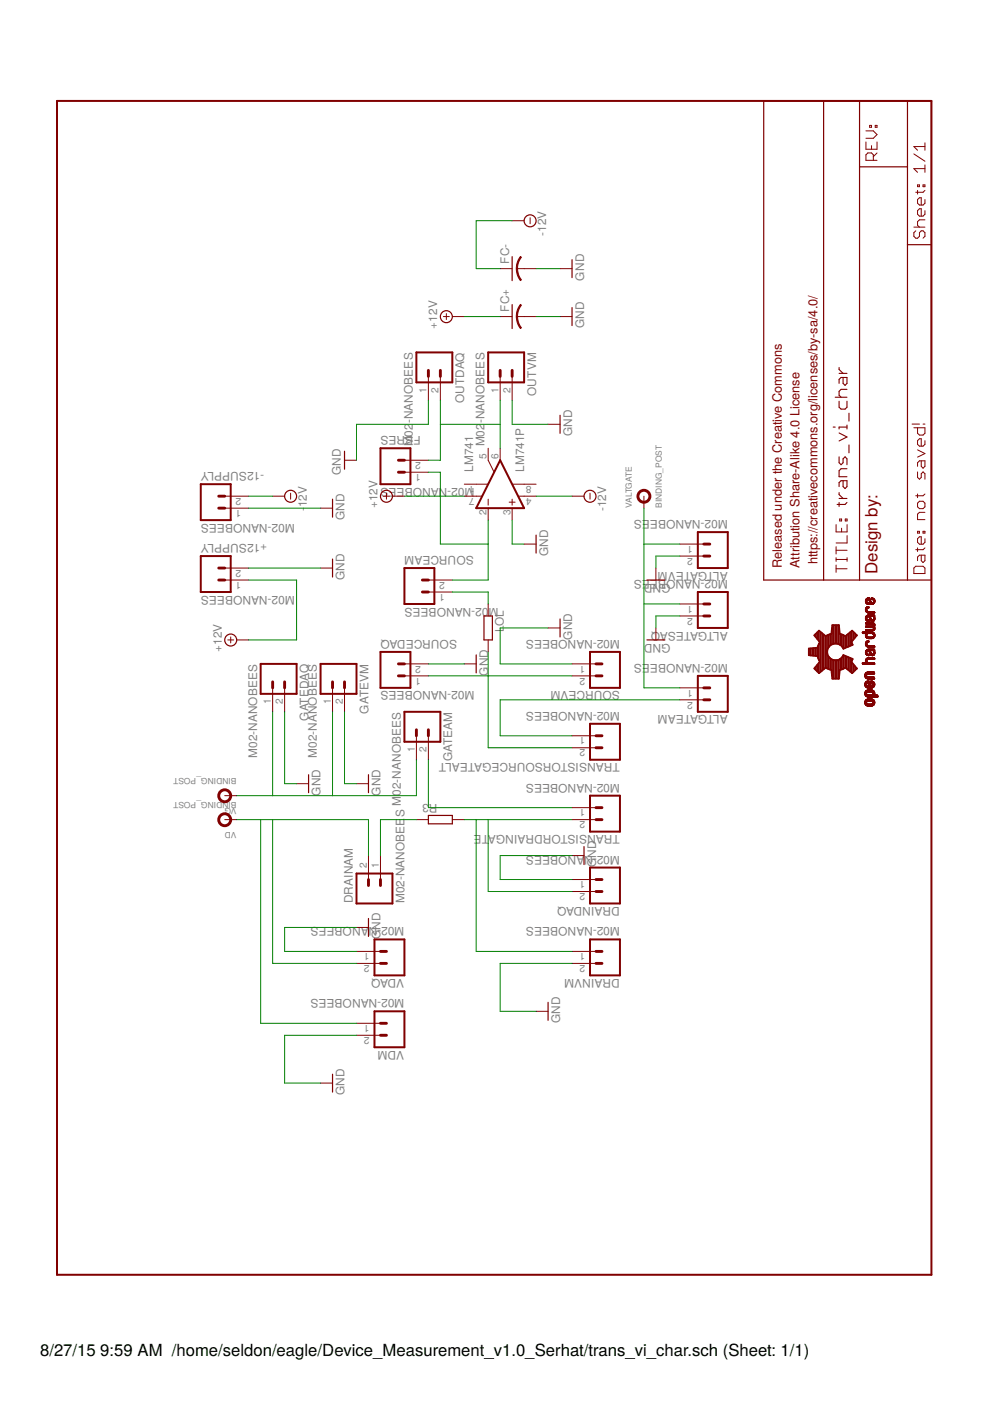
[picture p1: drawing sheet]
<svg xmlns="http://www.w3.org/2000/svg" width="210mm" height="297mm" viewBox="0 0 210 297" stroke-linecap="round" stroke-linejoin="round" font-family="sans-serif">
<g fill="none" stroke="#800000" stroke-width=".21">
<path d="M183.6 30.1v1.5h2.3v-1.5M183.6 27.7h1.6l.7 .8-.7 .8h-1.6M184.4 26.6h.4v.4h-.4zM184.8 30.9v.7M185.2 34v-1.2l-.4-.4h-.8l-.4 .4v1.2h2.3M185.6 26.6h.3v.4h-.3zM185.9 32.4l-.7 .8M193.8 32.6l2.3 1.6M194.5 39.2h.4v.4h-.4zM195.7 39.2h.4v.4h-.4zM196.1 30.3v1.6M196.1 35v1.5"/>
<path d="M196.1 35.8h-2.3l.7 .7M196.1 31.1h-2.3l.7 .8M106 57h2.6M108.6 46.8h2.5M109.6 57h4.1M112.4 46.2v1.2M118.7 57h2.6M193.8 48.2h2.3M194.2 48.9l-.4 .4v.8l.4 .4h.3l.4-.4v-.8l.4-.4h.4l.4 .4v.8l-.4 .4M194.5 40.4v.7M196.1 42.3v.8l-.4 .4h-.8l-.4-.4v-.8l.4-.4h.4v1.6M196.1 44.7v.7l-.4 .4h-.8l-.4-.4v-.7l.4-.4h.4v1.5"/>
<path d="M196.1 46.6h-1.2l-.4 .4v.8l.4 .4M196.1 40.4l-.4 .4h-1.5M90.8 79.8v5.1M93.4 79.8v5.1M94 67.1h1.3M94.6 66.5v1.3M95.9 67.1h2.5M106 79.8v5.1M106 67.1h2.6M108.6 79.8v5.1M109.6 67.1h4.1M118.7 67.1h2.6"/>
<path d="M73 97.6h2.6M85.7 97.6h5.1M103.5 95v2.6l1.2 2.5M106 95v2.6M116.2 90h2.5M193.4 89.9h1.5M193.8 90.7h2.3v1.2l-.4 .3h-.8l-.4-.3v-1.2M194.5 95.4l1.6 .8-1.6 .7M195.3 97.7v1.2l.4 .4 .4-.4v-1.2h-1.2l-.4 .4v.8M195.7 89.9h.4M196.1 93.4v.8l-.4 .4h-.8l-.4-.4v-.8l.4-.4h.4v1.6M47.6 105.2h5.1"/>
<path d="M47.6 107.7h5.1M57.8 105.2h2.5M61.6 104.6v1.2M68 107.7h2.5M81.3 105.2h1.3M81.9 104.6v1.2M83.2 105.2h2.5M85.7 100.1h5.1M98.4 105.2h3.8M98.4 102.7h5M103.5 105.8v1.3M103.5 107.7v2.6"/>
<path d="M107.9 106.5h1.3M108.6 105.8v1.3M108.6 107.7v2.6M108.7 102.7h5M110 105.2h3.7M111.1 115.4h2.6M121.3 105.2h2.5M125.1 104.6v1.2M136.5 105.2v2.5M144.1 115.4h5.1M144.1 117.9h5.1M177.3 111.2v1.6h2.3v-1.6"/>
<path d="M177.3 115.9v1.6M177.3 118.2v.8M177.3 119.8v1.5M177.3 118.6h2.3M177.3 116.7h2.3M178 110h.4v.4h-.4zM178.4 112v.8M179.2 110h.4v.4h-.4zM179.6 113.6v1.5h-2.3M179.6 118.2v.8M194.5 100.1v1.1l.4 .4 .4-.4v-.8l.4-.3 .4 .3v1.2M194.5 106.7l.4-.4h.8l.4 .4v.8l-.4 .3h-.8l-.4-.3z"/>
<path d="M194.5 104.7v.8M194.5 112.6h.4v.4h-.4zM194.5 116.2v.7M195.3 117.7v1.2l.4 .4 .4-.4v-1.2h-1.2l-.4 .4v.8M195.7 112.6h.4v.4h-.4zM196.1 114.2v.8l-.4 .4h-.8l-.4-.4v-.8l.4-.4h.4v1.6M196.1 108.6h-1.2l-.4 .4v1.2h1.6M196.1 116.2l-.4 .3h-1.5M196.1 104.7l-.4 .4h-1.5M47.6 120.4h5.1M47.6 123h5.1M48.3 135.7h1.3"/>
<path d="M48.9 135v1.3M50.2 135.7h2.5M68 120.4h2.5M90.8 123h5.1M90.8 125.5h5.1M103.5 128.1v2.5M103.5 135.7v2.5M116.2 133.1h2.5M139.1 120.4v2.6M139.1 133.1v2.6M144.1 128.1h5.1M144.1 130.6h5.1"/>
<path d="M177.3 120.6h2.3M182.8 134v.2M182.9 134v.3M183 134v.3M183.1 134v.3M183.2 134v.3M183.3 134v.3M183.4 134v.3M183.5 134v.3M183.5 127.2v.5M183.5 129v.5M183.5 130.9v.4"/>
<path d="M183.5 132.1h.1M183.5 132.8h.1M183.5 133.5v.1M183.5 134.5v.4M183.5 136.3v.5M183.5 138.1v.5M183.5 139.9v.5M183.5 132.1l.1 .1M183.5 132.8l.1 .1M183.5 133.5l.1 .2M183.5 134l.1 1M183.6 127.1v.7"/>
<path d="M183.6 128.9v.7M183.6 130.7v.7M183.6 136.2v.7M183.6 138v.7M183.6 139.8v1M183.6 132.1v.2M183.6 132.8v.2M183.6 133.5v.2M183.6 134v1.1M183.6 127v.9M183.6 128.8v.9M183.6 130.7v.8"/>
<path d="M183.6 136.1v.8M183.6 137.9v.8M183.6 139.7v1.1M183.6 133.5l.1 .3M183.6 134l.1 1.2M183.7 127v1M183.7 128.8v1M183.7 130.6v1M183.7 136v1M183.7 137.8v1M183.7 139.7v1.1M183.7 132.1v.2"/>
<path d="M183.7 132.8v.2M183.7 133.5v.3M183.7 134v1.2M183.7 126.9v1.1M183.7 130.5v1.1M183.7 136v1.1M183.7 139.6v1.2M183.8 126.9v1.1M183.8 128.7v1.1M183.8 130.5v1.1M183.8 134v1.3M183.8 135.9v1.2"/>
<path d="M183.8 137.8v1.1M183.8 139.6l-.1 1.2M183.8 127.6v.5M183.8 129.4v.5M183.8 131.2v.5M183.8 132.1v.2M183.8 132.8v.2M183.8 133.5v.3M183.8 134.9v.4M183.8 136.7v.4M183.8 138.5v.4M183.8 126.9v.4"/>
<path d="M183.8 128.7v.4M183.8 130.5v.5M183.8 134v.6M183.8 135.9v.5M183.8 137.7v.5M183.8 139.6v.4M183.9 127.7v.4M183.9 129.5v.4M183.9 131.3v.4M183.9 132.1v.2M183.9 132.8v.2M183.9 133.5v.3"/>
<path d="M183.9 134.9v.4M183.9 136.7v.4M183.9 138.6v.4M183.9 135.9v.4M183.9 137.7v.4M183.9 139.5v.4M183.9 126.8v.4M183.9 128.7v.4M183.9 130.5v.4M183.9 134v.5M183.9 129.6v.3M183.9 130.5v.3"/>
<path d="M183.9 131.4v.3M183.9 135v.3M183.9 136.8v.4M183.9 128.6v.4M183.9 134v.4M183.9 135.9v.3M183.9 137.7v.3M183.9 139.5v.3M184 127.8v.3M184 129.6v.3M184 131.4v.3M184 132.1v.2"/>
<path d="M184 132.8v.2M184 133.5v.3M184 135v.4M184 136.9v.3M184 138.7v.3M184 126.8v.3M184 134v.4M184 128.6v.3M184 130.4v.4M184 135.9v.3M184 137.6v.4M184 139.5v.3"/>
<path d="M184 130.4v.3M184 131.5v.2M184 134v.3M184 135.1v.3M184 135.8v.4M184.1 127.8v.3M184.1 128.6v.3M184.1 129.6v.3M184.1 131.5v.3M184.1 132.1v.2M184.1 132.8v.2M184.1 133.5v.3"/>
<path d="M184.1 134v.3M184.1 135.1v.3M184.1 135.8v.3M184.1 136.9v.3M184.1 138.7v.3M184.1 139.5v.3M184.1 130.4v.3M184.1 137.6v.4M184.1 126.8v.3M184.1 129.7v.2M184.1 137.6v.3M184.1 139.5v.2"/>
<path d="M184.2 126.8v.4M184.2 127.8v.3M184.2 128.6v.3M184.2 129.7v.2M184.2 130.4v.4M184.2 131.5v.3M184.2 132.1v.2M184.2 132.8v.2M184.2 133.5v.3M184.2 134v.3M184.2 135.1v.3M184.2 135.9v.2"/>
<path d="M184.2 136.9v.3M184.2 137.6v.4M184.2 138.7v.3M184.2 139.5v.2M184.2 126.8l.1 .5M184.2 128.7v.2M184.2 130.4l.1 .5M184.2 131.6v.2M184.2 137.6l.1 .5M184.2 138.8v.2M184.3 126.8v.6M184.3 127.8v.3"/>
<path d="M184.3 129.7v.2M184.3 130.4v.6M184.3 131.7v.1M184.3 132.1v.2M184.3 132.8v.2M184.3 133.5v.3M184.3 134v.3M184.3 135.1v.3M184.3 136.9v.3M184.3 137.6v.7M184.3 139.5v.2M184.3 138.9v.1"/>
<path d="M184.3 126.8l.1 .8M184.3 130.4l.1 .7M184.3 137.6l.1 .8M184.4 126.9v.8M184.4 129.7v.2M184.4 130.4v.9M184.4 132.1v.2M184.4 132.8v.3M184.4 133.5v.3M184.4 134v.3M184.4 135.1v.3M184.4 136.9v.3"/>
<path d="M184.4 137.6v.9M184.4 139.5v.2M184.4 127.8v.3M184.4 127l.1 1.1M184.4 130.4v1M184.4 137.6v1M184.5 127.1v1M184.5 129.7v.2M184.5 132.1v.2M184.5 132.8v.3M184.5 133.5v.3M184.5 134v.3"/>
<path d="M184.5 135.1v.3M184.5 136.9v.3M184.5 139.5v.2M184.5 130.4v1.1M184.5 137.6v1.2M184.6 127.2v.9M184.6 129.7v.2M184.6 130.8v.8M184.6 132.1v.2M184.6 132.8v.3M184.6 133.5v.3M184.6 134v.3"/>
<path d="M184.6 135.1v.3M184.6 136.9v.3M184.6 137.6v.4M184.6 138v.8M184.6 139.5v.2M184.6 130.4v.3M184.6 127.4v.7M184.6 131v.7M184.6 137.6v.3M184.6 138.2v.7M184.7 127.5v.6M184.7 129.7v.2"/>
<path d="M184.7 130.4v.3M184.7 131.1v.6M184.7 132.1v.2M184.7 132.8v.3M184.7 133.5v.3M184.7 134v.3M184.7 135.1v.3M184.7 136.9v.3M184.7 137.6v.3M184.7 138.3v.6M184.7 139.5v.2M184.7 127.6v.5"/>
<path d="M184.7 131.2v.5M184.7 138.4v.6M184.7 126.8v.1M184.8 126.8v.2M184.8 127.7v.4M184.8 129.7v.2M184.8 130.4v.3M184.8 131.3v.4M184.8 132.1v.2M184.8 132.8v.3M184.8 133.5v.3M184.8 134v.3"/>
<path d="M184.8 135.1v.3M184.8 136.9v.3M184.8 137.6v.3M184.8 138.6v.4M184.8 139.5v.2M184.8 127.8v.3M184.8 131.4v.4M184.9 126.8v.3M184.9 127.8v.3M184.9 129.7v.2M184.9 130.4v.3M184.9 131.4v.4"/>
<path d="M184.9 132.1v.2M184.9 132.8v.3M184.9 133.5v.3M184.9 134v.3M184.9 135.1v.3M184.9 136.9v.3M184.9 137.6v.3M184.9 138.7v.3M184.9 139.5v.2M184.9 131.5v.3M185 135.1l-.1 .3M185 126.8v.3"/>
<path d="M185 129.7v.2M185 130.4v.3M185 131.5v.3M185 132.1v.3M185 134v.3M185 136.9v.3M185 137.6v.3M185 138.7v.3M185 139.5v.2M185 127.8v.3M185 132.7v.4M185 133.5v.3"/>
<path d="M185 135.1v.3M185 126.8l.1 .3M185 132.1l.1 .3M185 133.4v.3M185 134l.1 .4M185.1 127.8l-.1 .3M185.1 131.4v.4M185.1 135l-.1 .4M185.1 138.7l-.1 .3M185.1 126.8v.4M185.1 129.7v.2M185.1 130.4v.3"/>
<path d="M185.1 132.1v.3M185.1 132.7v.4M185.1 133.4v.3M185.1 134.1v.3M185.1 136.9v.3M185.1 137.6v.3M185.1 138.7v.3M185.1 139.5v.2M185.1 127.7v.4M185.1 135v.3M185.1 126.9v.3M185.1 132.1l.1 .3"/>
<path d="M185.1 134.1l.1 .4M185.1 134.9v.4M185.2 127.7l-.1 .4M185.2 131.4l-.1 .4M185.2 132.7v.4M185.2 133.4l-.1 .3M185.2 138.6l-.1 .4M185.2 126.9v.5M185.2 129.7v.2M185.2 130.4v.3M185.2 132.1v1.6M185.2 134.1v.6"/>
<path d="M185.2 136.9v.3M185.2 137.6v.3M185.2 139.5v.2M185.2 127.5v.6M185.2 130.9v.8M185.2 134.7v.6M185.2 138.2v.2M185.2 138.5v.5M185.2 126.9v1.1M185.3 134.2l-.1 1.1M185.3 130.9l-.1 .8M185.3 138.2l-.1 .8"/>
<path d="M185.3 127v1M185.3 129.7v.2M185.3 130.4v.3M185.3 132.1v1.5M185.3 134.2v1M185.3 136.9v.3M185.3 137.6v.3M185.3 139.5v.2M185.3 130.9v.8M185.3 138.1v.8M185.3 127v.9M185.3 132.2v1.4"/>
<path d="M185.4 130.9l-.1 .7M185.4 138.1l-.1 .8M185.4 127.1v.8M185.4 129.7v.2M185.4 130.4v.3M185.4 130.9v.6M185.4 132.2v1.4M185.4 134.3v.8M185.4 136.9v.3M185.4 137.6v.3M185.4 139.5v.2M185.4 138.1v.7"/>
<path d="M185.4 127.1v.7M185.4 129.8v.1M185.4 130.5v.2M185.4 132.3v.5M185.4 133v.5M185.4 134.4v.6M185.4 137v.2M185.4 137.8v.1M185.4 139.6v.1M185.5 138.1l-.1 .6M185.5 127.2v.5M185.5 129.9h.1"/>
<path d="M185.5 130.6v.1M185.5 131v.3M185.5 132.4v.3M185.5 133.1v.3M185.5 134.5v.4M185.5 137.1v.1M185.5 138.2v.4M185.5 139.7h.1M193.8 120.4l.4-.3h1.5l.4 .3v1.2h-2.3zM57.8 145.8v5.1M60.3 145.8v5.1M70.5 145.8v5.1"/>
<path d="M73 145.8v5.1M85.7 140.8h5.1M85.7 143.3h5.1M88.3 156v5.1M90.8 156v5.1M98.4 140.8h2.6M121.3 140.8h5.1M121.3 156h5.1M121.3 158.5h5.1M121.3 143.3h5.1M144.1 145.8h5.1M144.1 148.4h5.1"/>
<path d="M182.8 140.5v.2M182.9 140.5v.3M183 140.5v.3M183.1 140.5v.3M183.2 140.5v.3M183.3 140.5v.3M183.4 143v.4M183.4 144.9v.4M183.4 146.9v.3M183.4 148.8v.3M183.4 140.5v.3M183.4 142.9v.6"/>
<path d="M183.4 144.8v.6M183.4 146.7v.6M183.4 148.6v.7M183.5 142.8v.8M183.5 144.7v.8M183.5 146.6v.8M183.5 148.5v.9M183.5 140.5v.3M183.5 142.7v1M183.5 144.7v.9M183.5 146.6v.9M183.6 146.5v1.1"/>
<path d="M183.6 148.4v1.1M183.6 142.7v1M183.6 144.6v1M183.6 142.6v1.2M183.6 144.5v1.2M183.7 144.5v1.3M183.7 142.6v1.2M183.7 146.4v1.3M183.7 148.3v1.3M183.7 142.6v1.3M183.7 143.3l.1 .6M183.7 145.2l.1 .6"/>
<path d="M183.7 147.1l.1 .6M183.7 149l.1 .6M183.8 142.5l-.1 .7M183.8 144.4l-.1 .7M183.8 146.3l-.1 .7M183.8 148.3l-.1 .6M183.8 140.3v.5M183.8 143.4v.5M183.8 145.3v.5M183.8 147.2v.5M183.8 149.1v.5M183.8 142.5v.5"/>
<path d="M183.8 144.4v.5M183.8 146.3v.5M183.8 148.3v.5M183.9 140.4v.4M183.9 143.5v.4M183.9 145.4v.4M183.9 147.3v.4M183.9 149.2v.4M183.9 144.4v.5M183.9 148.2v.5M183.9 142.5v.5M183.9 146.3v.5"/>
<path d="M183.9 144.4v.4M183.9 147.3v.5M183.9 149.2v.5M183.9 142.5v.4M183.9 146.3v.4M184 140.5v.3M184 143.5v.4M184 144.4v.4M184 145.4v.4M184 146.3v.4M184 147.4v.4M184 149.3v.4"/>
<path d="M184 142.5v.4M184 148.2v.4M184 143.6v.4M184 145.5v.3M184.1 140.5v.3M184.1 142.5v.4M184.1 143.6v.4M184.1 144.4v.6M184.1 145.5v.3M184.1 146.3v.4M184.1 147.4v.4M184.1 148.2v.4"/>
<path d="M184.1 149.3v.4M184.2 140.5v.3M184.2 142.5v.4M184.2 143.6v.4M184.2 144.4v.8M184.2 145.5v.3M184.2 146.3v.4M184.2 147.4v.4M184.2 148.2v.4M184.2 149.3v.4M184.2 144.4l.1 .9M184.3 140.5v.3"/>
<path d="M184.3 142.5v.4M184.3 143.6v.4M184.3 144.4v1.4M184.3 146.3v.4M184.3 147.4v.4M184.3 148.2v.4M184.3 149.3v.4M184.3 144.5v1.3M184.4 140.5v.3M184.4 142.5v.4M184.4 143.6v.4M184.4 144.6v1.2"/>
<path d="M184.4 146.3v.4M184.4 147.4v.4M184.4 148.2v.4M184.4 149.3v.4M184.4 144.8v1M184.5 140.5v.3M184.5 142.5v.4M184.5 143.6v.4M184.5 144.8v1M184.5 146.3v.4M184.5 147.4v.4M184.5 148.2v.4"/>
<path d="M184.5 149.3v.4M184.6 140.5v.3M184.6 142.5v.4M184.6 143.6v.4M184.6 144.9v.9M184.6 146.3v.4M184.6 147.4v.4M184.6 148.2v.4M184.6 149.3v.4M184.6 144.4v.1M184.6 144.4v.3M184.6 145.1v.7"/>
<path d="M184.7 140.5v.3M184.7 142.5v.4M184.7 143.6v.4M184.7 144.4v.3M184.7 145.2v.6M184.7 146.3v.4M184.7 147.4v.4M184.7 148.2v.4M184.7 149.3v.4M184.7 144.4v.4M184.7 145.3v.5M184.8 140.5v.3"/>
<path d="M184.8 142.5v.4M184.8 143.6v.4M184.8 144.4v.4M184.8 145.4v.4M184.8 146.3v.4M184.8 147.4v.4M184.8 148.2v.4M184.8 149.3v.4M184.9 140.5v.3M184.9 142.5v.4M184.9 143.6v.4M184.9 144.4v.4"/>
<path d="M184.9 145.4v.4M184.9 146.3v.4M184.9 148.2v.4M184.9 149.2v.5M184.9 147.3v.5M184.9 144.4l.1 .5M184.9 146.3v.5M184.9 148.2l.1 .5M185 145.4v.4M185 149.2v.4M185 140.5v.3M185 142.5v.4"/>
<path d="M185 143.6v.4M185 144.4v.5M185 146.3v.5M185 148.3v.4M185 147.3v.5M185 144.4l.1 .6M185 146.3l.1 .6M185 148.3l.1 .5M185.1 145.2l-.1 .6M185.1 147.2v.6M185.1 149.1l-.1 .5M185.1 140.5v.3"/>
<path d="M185.1 142.5v.4M185.1 143.6v.4M185.1 144.5v1.3M185.1 146.4v1.4M185.1 148.3v1.3M185.2 140.5v.3M185.2 142.5v.4M185.2 143.6v.4M185.2 144.5v1.2M185.2 146.5v1.3M185.2 148.4v1.2M185.2 144.6v1.1"/>
<path d="M185.2 148.4v1.1M185.3 140.5v.3M185.3 142.5v.4M185.3 143.6v.4M185.3 144.6v1M185.3 146.5v1.3M185.3 148.4v1.1M185.3 144.7v.9M185.3 146.6v1.2M185.3 148.5v.9M185.4 140.6v.2M185.4 142.6v.3"/>
<path d="M185.4 143.7v.3M185.4 144.8v.7M185.4 146.7v1.1M185.4 148.6v.7M185.4 142.7v.2M185.4 143.8v.1M185.4 144.9v.5M185.4 146.8v1M185.4 148.7v.5M185.5 147.4v.4M185.6 147.4v.4M185.7 147.4v.4"/>
<path d="M185.8 147.4v.4M185.9 147.4v.4M186 147.4v.4M186.1 147.5v.3M186.1 147.6v.1M47.6 173.8h2.6M47.6 168.7h2.6M62.9 166.2h2.5M75.6 166.2h2.5M88.3 173.8h2.5M95.9 173.8h2.5M121.3 173.8h5.1"/>
<path d="M121.3 171.2h5.1M75.6 196.6h2.5M78.1 181.4v5.1M80.7 181.4v5.1M121.3 181.4h2.5M121.3 186.5h5.1M121.3 189h5.1M75.6 217h5.1M75.6 219.5h5.1M75.6 201.7h5.1M75.6 204.3h5.1M113.7 214.4h2.5"/>
<path d="M121.3 201.7h5.1M121.3 204.3h5.1M68 229.6h2.5"/>
</g>
<g fill="none" stroke="#800000" stroke-width=".42">
<path d="M12.1 21.4h185.4v248.9h-185.4zM88.3 74.7h7.6v6.4h-7.6zM103.5 74.7h7.6v6.4h-7.6zM80.7 95h6.3v7.7h-6.3zM106 97.6l5.1 10.1h-10.1zM42.6 102.7h6.3v7.6h-6.3zM42.6 117.9h6.3v7.6h-6.3zM148 112.8h6.3v7.6h-6.3zM80.7 138.2h6.3v7.6h-6.3zM85.7 120.4h6.4v7.7h-6.4zM125.1 138.2h6.3v7.6h-6.3zM148 125.5h6.3v7.6h-6.3z"/>
<path d="M55.3 140.8h7.6v6.3h-7.6zM68 140.8h7.6v6.3h-7.6zM85.7 150.9h7.7v6.4h-7.7zM125.1 153.5h6.3v7.6h-6.3zM148 143.3h6.3v7.6h-6.3zM125.1 168.7h6.3v7.6h-6.3zM75.6 185.2h7.6v6.4h-7.6zM79.4 199.2h6.3v7.6h-6.3zM125.1 199.2h6.3v7.6h-6.3zM125.1 183.9h6.3v7.7h-6.3zM79.4 214.4h6.3v7.6h-6.3z"/>
</g>
<g fill="none" stroke="#800000" stroke-width=".61">
<path d="M90.8 78.5v1.3M93.4 78.5v1.3M106 78.5v1.3M108.6 78.5v1.3M84.5 97.6h1.2M46.4 105.2h1.2M46.4 107.7h1.2M84.5 100.1h1.2M149.2 117.9h1.3M149.2 115.4h1.3M46.4 120.4h1.2M46.4 123h1.2"/>
<path d="M89.6 123h1.2M89.6 125.5h1.2M149.2 130.6h1.3M149.2 128.1h1.3M57.8 144.6v1.2M60.3 144.6v1.2M70.5 144.6v1.2M73 144.6v1.2M84.5 143.3h1.2M84.5 140.8h1.2M88.3 154.7v1.3M90.8 154.7v1.3"/>
<path d="M126.4 158.5h1.2M126.4 156h1.2M126.4 143.3h1.2M126.4 140.8h1.2M149.2 148.4h1.3M149.2 145.8h1.3M126.4 173.8h1.2M126.4 171.2h1.2M78.1 186.5v1.2M80.7 186.5v1.2M126.4 189h1.2M126.4 186.5h1.2"/>
<path d="M80.7 219.5h1.2M80.7 217h1.2M80.7 204.3h1.2M80.7 201.7h1.2M126.4 204.3h1.2M126.4 201.7h1.2"/>
<circle cx="136.5" cy="105.2" r="1.27"/>
<circle cx="47.6" cy="168.7" r="1.27"/>
<circle cx="47.6" cy="173.8" r="1.27"/>
</g>
<g fill="none" stroke="#800000" stroke-width=".25">
<path d="M161.9 21.4h35.6v101.6h-35.6zM174.6 21.4v101.6M182.2 21.4v101.6M182.2 35.4h10.2M192.4 21.4v101.6M108.6 54.4v5.1M121.3 55.1v3.8M192.4 51.9h5.1M108.6 64.6v5.1M121.3 65.2v3.8M73 95.7v3.8M118.7 88.1v3.8"/>
<path d="M70.5 105.8v3.8M70.5 118.5v3.8M113.7 113.5v3.8M101 138.9v3.8M102.6 130.6h1.8v5.1h-1.8zM118.7 131.2v3.8M137.2 135.7h3.8M137.2 123h3.8M65.4 164.3v3.8M78.1 164.3v3.8M90.8 172.9h5.1v1.8h-5.1zM123.8 179.5v3.8"/>
<path d="M78.1 194.7v3.8M116.2 212.5v3.8M70.5 227.8v3.7"/>
<circle cx="112.4" cy="46.8" r="1.27"/>
<circle cx="94.6" cy="67.1" r="1.27"/>
<circle cx="61.6" cy="105.2" r="1.27"/>
<circle cx="81.9" cy="105.2" r="1.27"/>
<circle cx="125.1" cy="105.2" r="1.27"/>
<circle cx="48.9" cy="135.7" r="1.27"/>
</g>
<g fill="#800000" stroke="#800000" stroke-width=".21">
<path d="M110.3 64.5l.3 .2-.7 1.4-.2 1h-.2l.2-1.4z" fill-rule="evenodd"/>
<path d="M109.5 67.1h.2l.3 1.5 .6 .9-.3 .2-.6-1.2z" fill-rule="evenodd"/>
<path d="M110.3 54.4l.3 .1-.7 1.4-.2 1.1h-.2l.2-1.4z" fill-rule="evenodd"/>
<path d="M109.5 57h.2l.3 1.5 .6 .8-.3 .2-.6-1.2z" fill-rule="evenodd"/>
</g>
<g fill="none" stroke="#800000" stroke-width=".23">
<path d="M177.9 77.9v.4l.9 .9M177.9 79.2h1.7M176.7 90.6h.4M177.1 84.2h2.5M177.9 85.1v1.2l.4 .4h.9l.4-.4v-1.2M177.9 96.9v1.2l.4 .4 .5-.4v-.8l.4-.4 .4 .4v1.2M177.9 91.8l1.7 .8-1.7 .9M178.8 80v1.3l.4 .4 .4-.4v-1.3h-1.3l-.4 .4v.9M179.6 82.5h-1.3l-.4 .5v.8l.4 .4M179.6 90.6h-1.7v.4M179.6 99.4h-1.3l-.4 .4v1.3h1.7M179.6 90.1v.9"/>
<path d="M180 87.6v1.7M180 94.3v1.7M177.9 104.4v.5l.9 .8M177.9 106.5v.9M177.9 105.7h1.7M178.8 101.9v1.3l.4 .4 .4-.4v-1.3h-1.3l-.4 .4v.9M179.6 106.5l-.4 .5h-1.7"/>
</g>
<g fill="none" stroke="#800000" stroke-width=".38">
<path d="M171.5 137.5v1.4M171.9 137.5v1.5M172.2 137.5v1.5M172.6 137.4v1.6M172.9 134.5v.5M172.9 137.4v1.7M173.2 134.1v1.3M173.2 137.4v1.7M173.6 133.8v2.1M173.6 136.5v3.4M173.9 134v8.5M174.3 134.3v7.9"/>
<path d="M174.6 134.5v7.4M175 134.8v6.8M175.3 134.7v7M175.7 134.6v2.6M175.7 139.2v2.7M176 134.5v2.3M176 139.6v2.4M176.4 133.2v3.4M176.4 139.8v3.4M176.7 132.5v4M176.7 140v3.9M177.1 132.5v3.9"/>
<path d="M177.1 140v3.9M177.4 132.5v4M177.4 140v3.9M177.5 136.5a1.78 1.78 0 0 0-2.1 1.7 1.78 1.78 0 0 0 2.1 1.8M177.5 136.5h.3M177.8 136.5l.7 .5M177.8 132.5v4M177.8 139.9v4M178.1 134.4v2.3M178.1 139.7v2.3M178.5 139.4l-.5 .4-.5 .2M178.5 134.5v2.5"/>
<path d="M178.5 139.4v2.5M178.8 134.7v2.8M178.8 138.9v2.9M178.9 134.7l.3 .2 1.5-1.2 1 1M178.9 134.7l-.8-.3-.2-1.9h-1.4l-.2 1.9-1.2 .5-1.4-1.2-1 1 1.1 1.4-.5 1.2-1.8 .2v1.4l1.8 .2 .5 1.2-1.1 1.4 1 1 1.4-1.2 1.2 .5 .2 1.9h1.4l.2-1.9 1.1-.5 1.5 1.2 1-1-1.2-1.4 .3-.6-2-.8-.3 .5M179.2 134.9v2.5M179.2 139.1v2.5M179.5 134.6v2.6M179.5 139.2v2.6M179.9 134.4v2.7M179.9 139.3v2.8M180.2 134.1v2.8"/>
<path d="M180.2 139.5v2.9M180.6 133.8v2.2M180.6 136.3v.5M180.6 139.6v.5M180.9 134v1.6M181.3 134.3v.9M181.6 134.7h.1M181.7 134.7l-1.2 1.4 .3 .6-2 .8-.3-.5M172.9 141.4v.6M173.2 141v1.3M173.6 140.6v2.1M180.6 140.4v2.2"/>
<path d="M180.9 140.8v1.7M181.3 141.3v.8M181.6 141.7v.1"/>
</g>
<g fill="none" stroke="#008000" stroke-width=".21">
<path d="M108.6 46.8h-7.6v10.2h5M113.7 57h5M98.4 67.1h7.6M113.7 67.1h5M90.8 84.9v5.1h-15.2v7.6M93.4 90h12.6M93.4 84.9v12.7h-2.6M106 84.9v10.1M108.6 84.9v5.1h7.6M52.7 107.7h15.3M52.7 105.2h5.1M85.7 105.2h12.7"/>
<path d="M90.8 100.1h2.6v15.3h10.1M103.5 110.3v12.7h-7.6M108.6 110.3v5.1h2.5M113.7 105.2h7.6M136.5 115.4h7.6M136.5 107.7v38.1h7.6M144.1 117.9h-5v2.5M52.7 120.4h15.3M52.7 123h10.2v12.7h-10.2M95.9 125.5h7.6v2.6M103.5 138.2v20.3h17.8M116.2 133.1h-10.2v7.7h15.3"/>
<path d="M136.5 128.1h7.6M144.1 130.6h-5v2.5M57.8 150.9v17.8M60.3 150.9v15.3h2.6M70.5 150.9v17.8M73 150.9v15.3h2.6M90.8 140.8h7.6M90.8 143.3h30.5M144.1 148.4h-38.1v7.6h15.3M50.2 173.8h27.9v7.6M55.3 173.8v43.2h20.3M57.8 173.8v30.5h17.8"/>
<path d="M88.3 173.8h-7.6v7.6M88.3 161.1v7.6h-38.1M90.8 161.1v10.1h30.5M98.4 173.8h22.9M101 173.8v27.9h20.3M103.5 173.8v15.2h17.8M75.6 196.6h-15.3v5.1h15.3M121.3 181.4h-15.3v5.1h15.3M75.6 219.5h-15.3v10.1h7.7M121.3 204.3h-15.3v10.1h7.7"/>
</g>
<text font-size="3.6" fill="#800000" x="186" y="121.7" transform="rotate(-90 186 121.7)">Design by:</text>
<g font-size="3.5">
<text x="8.5" y="287.5">8/27/15</text>
<text x="21.3" y="287.5">9:59 AM /home/seldon/eagle/Device_Measurement_v1.0_Serhat/trans_vi_char.sch (Sheet: 1/1)</text>
</g>
<g font-size="2.7" fill="#800000">
<text x="173.4" y="119.7" transform="rotate(-90 173.4 119.7)">https:/ creativecommons.org/licenses/by-sa/4.0/</text>
<text x="165.7" y="120.4" transform="rotate(-90 165.7 120.4)">Released under the Creative Commons</text>
<text x="169.5" y="120.4" transform="rotate(-90 169.5 120.4)">Attribution Share-Alike 4.0 License</text>
</g>
<g font-size="2.5" fill="#808080">
<text x="115.8" y="50" transform="rotate(-90 115.8 50)">-12V</text>
<text x="108" y="55.9" transform="rotate(-90 108 55.9)">FC-</text>
<text x="123.8" y="59.5" transform="rotate(-90 123.8 59.5)">GND</text>
<text x="92.7" y="69.6" transform="rotate(-90 92.7 69.6)">+12V</text>
<text x="108" y="66.1" transform="rotate(-90 108 66.1)">FC+</text>
<text x="123.8" y="69.6" transform="rotate(-90 123.8 69.6)">GND</text>
<text x="113.7" y="84" transform="rotate(-90 113.7 84)">OUTVM</text>
<text x="87.5" y="89.8" transform="rotate(-90 87.5 89.8)">-NANOBEES</text>
<text x="98.4" y="85.5" transform="rotate(-90 98.4 85.5)">OUTDAQ</text>
<text x="102.8" y="89.8" transform="rotate(-90 102.8 89.8)">-NANOBEES</text>
<text x="87.5" y="94.7" transform="rotate(-90 87.5 94.7)">M02</text>
<text x="89.2" y="92.5" transform="rotate(-180 89.2 92.5)">FBRES</text>
<text x="102.8" y="94.7" transform="rotate(-90 102.8 94.7)">M02</text>
<text x="121.3" y="92.5" transform="rotate(-90 121.3 92.5)">GND</text>
<text x="56" y="100.1" transform="rotate(-180 56 100.1)">-12SUPPLY</text>
<text x="72.3" y="100.7" transform="rotate(-90 72.3 100.7)">GND</text>
<text x="100.3" y="100.1" transform="rotate(-90 100.3 100.1)">LM741</text>
<text x="111.1" y="100.1" transform="rotate(-90 111.1 100.1)">LM741P</text>
<text x="65" y="107.6" transform="rotate(-90 65 107.6)">12V</text>
<text x="80" y="107.7" transform="rotate(-90 80 107.7)">+12V</text>
<text x="93" y="103.4" transform="rotate(-180 93 103.4)">ANOBEES</text>
<text x="100.6" y="103.4" transform="rotate(-180 100.6 103.4)">M02-N</text>
<text x="62.5" y="111" transform="rotate(-180 62.5 111)">M02-NANOBEES</text>
<text x="65" y="108.4" transform="rotate(-90 65 108.4)">-</text>
<text x="73" y="110.3" transform="rotate(-90 73 110.3)">GND</text>
<text x="128.5" y="108.4" transform="rotate(-90 128.5 108.4)">-12V</text>
<text x="136.1" y="110.3" transform="rotate(-180 136.1 110.3)">S</text>
<text x="154.3" y="110.3" transform="rotate(-180 154.3 110.3)">M02-NANOBEE</text>
<text x="56.6" y="115.4" transform="rotate(-180 56.6 115.4)">+12SUPPLY</text>
<text x="100.5" y="117.9" transform="rotate(-180 100.5 117.9)">SOURCEAM</text>
<text x="116.2" y="117.9" transform="rotate(-90 116.2 117.9)">GND</text>
<text x="73" y="123" transform="rotate(-90 73 123)">GND</text>
<text x="136.1" y="123" transform="rotate(-180 136.1 123)">S</text>
<text x="142.2" y="123.7" transform="rotate(-180 142.2 123.7)">GND</text>
<text x="154.3" y="123" transform="rotate(-180 154.3 123)">M02-NANOBEE</text>
<text x="154.3" y="121.2" transform="rotate(-180 154.3 121.2)">ALTGATEVM</text>
<text x="62.5" y="126.3" transform="rotate(-180 62.5 126.3)">M02-NANOBEES</text>
<text x="105.7" y="128.8" transform="rotate(-180 105.7 128.8)">M02-NANOBEES</text>
<text x="96.9" y="135.7" transform="rotate(-180 96.9 135.7)">SOURCEDAQ</text>
<text x="106.8" y="134.1" transform="rotate(-90 106.8 134.1)">L</text>
<text x="106.8" y="132.7" transform="rotate(-90 106.8 132.7)">OL</text>
<text x="121.3" y="135.7" transform="rotate(-90 121.3 135.7)">GND</text>
<text x="131.4" y="135.7" transform="rotate(-180 131.4 135.7)">M02-NANOBEES</text>
<text x="142.2" y="136.4" transform="rotate(-180 142.2 136.4)">GND</text>
<text x="154.3" y="133.9" transform="rotate(-180 154.3 133.9)">ALTGATESAQ</text>
<text x="47" y="138.2" transform="rotate(-90 47 138.2)">+12V</text>
<text x="103.5" y="143.3" transform="rotate(-90 103.5 143.3)">GND</text>
<text x="136.1" y="140.8" transform="rotate(-180 136.1 140.8)">S</text>
<text x="154.3" y="140.8" transform="rotate(-180 154.3 140.8)">M02-NANOBEE</text>
<text x="100.6" y="146.6" transform="rotate(-180 100.6 146.6)">M02-NANOBEES</text>
<text x="131.4" y="146.6" transform="rotate(-180 131.4 146.6)">SOURCEVM</text>
<text x="65.4" y="152.8" transform="rotate(-90 65.4 152.8)">GATEDAQ</text>
<text x="78.1" y="151.3" transform="rotate(-90 78.1 151.3)">GATEVM</text>
<text x="131.4" y="150.9" transform="rotate(-180 131.4 150.9)">M02-NANOBEES</text>
<text x="154.3" y="151.7" transform="rotate(-180 154.3 151.7)">ALTGATEAM</text>
<text x="54.5" y="160.7" transform="rotate(-90 54.5 160.7)">M02-NANOBEES</text>
<text x="67.2" y="160.7" transform="rotate(-90 67.2 160.7)">M02-NANOBEES</text>
<text x="95.9" y="161.4" transform="rotate(-90 95.9 161.4)">GATEAM</text>
<text x="131.4" y="161.8" transform="rotate(-180 131.4 161.8)">TRANSISTORSOURCEGATEALT</text>
<text x="131.4" y="166.2" transform="rotate(-180 131.4 166.2)">M02-NANOBEES</text>
<text x="68" y="168.7" transform="rotate(-90 68 168.7)">GND</text>
<text x="80.7" y="168.7" transform="rotate(-90 80.7 168.7)">GND</text>
<text x="85" y="170.8" transform="rotate(-90 85 170.8)">M02-NANOBEES</text>
<text x="85.7" y="173.3" transform="rotate(-90 85.7 173.3)">S</text>
<text x="92.8" y="170.5" transform="rotate(-180 92.8 170.5)">R3</text>
<text x="131.4" y="177.1" transform="rotate(-180 131.4 177.1)">TRANSISTORDRAINGATE</text>
<text x="126.4" y="183.9" transform="rotate(-90 126.4 183.9)">GND</text>
<text x="131.4" y="181.4" transform="rotate(-180 131.4 181.4)">M02-NANOBEES</text>
<text x="74.8" y="191.5" transform="rotate(-90 74.8 191.5)">DRAINAM</text>
<text x="85.7" y="191.5" transform="rotate(-90 85.7 191.5)">M02-NANOBEE</text>
<text x="85.7" y="196.6" transform="rotate(-180 85.7 196.6)">M02-NANOBEES</text>
<text x="131.4" y="196.6" transform="rotate(-180 131.4 196.6)">M02-NANOBEES</text>
<text x="131.4" y="192.3" transform="rotate(-180 131.4 192.3)">DRAINDAQ</text>
<text x="80.7" y="199.2" transform="rotate(-90 80.7 199.2)">GND</text>
<text x="85.7" y="207.6" transform="rotate(-180 85.7 207.6)">VDAQ</text>
<text x="131.4" y="207.6" transform="rotate(-180 131.4 207.6)">DRAINVM</text>
<text x="85.7" y="211.9" transform="rotate(-180 85.7 211.9)">M02-NANOBEES</text>
<text x="118.8" y="216.9" transform="rotate(-90 118.8 216.9)">GND</text>
<text x="85.7" y="222.8" transform="rotate(-180 85.7 222.8)">VDM</text>
<text x="73" y="232.2" transform="rotate(-90 73 232.2)">GND</text>
</g>
<g font-size="2.1" fill="#808080">
<text x="90.5" y="83.3" transform="rotate(-90 90.5 83.3)">1</text>
<text x="93" y="83.3" transform="rotate(-90 93 83.3)">2</text>
<text x="105.7" y="83.3" transform="rotate(-90 105.7 83.3)">1</text>
<text x="108.2" y="83.3" transform="rotate(-90 108.2 83.3)">2</text>
<text x="89.3" y="100.5" transform="rotate(-180 89.3 100.5)">1</text>
<text x="89.3" y="97.9" transform="rotate(-180 89.3 97.9)">2</text>
<text x="103.2" y="97.2" transform="rotate(-90 103.2 97.2)">5</text>
<text x="105.7" y="97.2" transform="rotate(-90 105.7 97.2)">6</text>
<text x="51.2" y="105.6" transform="rotate(-180 51.2 105.6)">2</text>
<text x="100.6" y="103" transform="rotate(-180 100.6 103)">1</text>
<text x="100.6" y="105.6" transform="rotate(-180 100.6 105.6)">7</text>
<text x="112.7" y="103" transform="rotate(-180 112.7 103)">8</text>
<text x="112.7" y="105.6" transform="rotate(-180 112.7 105.6)">4</text>
<text x="51.2" y="108.1" transform="rotate(-180 51.2 108.1)">1</text>
<text x="103.2" y="109.3" transform="rotate(-90 103.2 109.3)">2</text>
<text x="108.2" y="109.3" transform="rotate(-90 108.2 109.3)">3</text>
<text x="146.9" y="118.3" transform="rotate(-180 146.9 118.3)">2</text>
<text x="146.9" y="115.7" transform="rotate(-180 146.9 115.7)">1</text>
<text x="51.2" y="123.3" transform="rotate(-180 51.2 123.3)">1</text>
<text x="51.2" y="120.8" transform="rotate(-180 51.2 120.8)">2</text>
<text x="94.3" y="125.9" transform="rotate(-180 94.3 125.9)">1</text>
<text x="94.3" y="123.3" transform="rotate(-180 94.3 123.3)">2</text>
<text x="146.9" y="128.4" transform="rotate(-180 146.9 128.4)">1</text>
<text x="146.9" y="131" transform="rotate(-180 146.9 131)">2</text>
<text x="89.3" y="143.7" transform="rotate(-180 89.3 143.7)">1</text>
<text x="89.3" y="141.1" transform="rotate(-180 89.3 141.1)">2</text>
<text x="124" y="141.1" transform="rotate(-180 124 141.1)">1</text>
<text x="124" y="143.7" transform="rotate(-180 124 143.7)">2</text>
<text x="57.4" y="149.4" transform="rotate(-90 57.4 149.4)">1</text>
<text x="60" y="149.4" transform="rotate(-90 60 149.4)">2</text>
<text x="70.1" y="149.4" transform="rotate(-90 70.1 149.4)">1</text>
<text x="72.7" y="149.4" transform="rotate(-90 72.7 149.4)">2</text>
<text x="146.9" y="146.2" transform="rotate(-180 146.9 146.2)">1</text>
<text x="146.9" y="148.7" transform="rotate(-180 146.9 148.7)">2</text>
<text x="87.9" y="159.5" transform="rotate(-90 87.9 159.5)">1</text>
<text x="90.5" y="159.5" transform="rotate(-90 90.5 159.5)">2</text>
<text x="124" y="156.4" transform="rotate(-180 124 156.4)">1</text>
<text x="124" y="158.9" transform="rotate(-180 124 158.9)">2</text>
<text x="124" y="171.6" transform="rotate(-180 124 171.6)">1</text>
<text x="124" y="174.1" transform="rotate(-180 124 174.1)">2</text>
<text x="77.8" y="184.1" transform="rotate(-90 77.8 184.1)">2</text>
<text x="80.3" y="184.1" transform="rotate(-90 80.3 184.1)">1</text>
<text x="124" y="186.8" transform="rotate(-180 124 186.8)">1</text>
<text x="124" y="189.4" transform="rotate(-180 124 189.4)">2</text>
<text x="78.3" y="202.1" transform="rotate(-180 78.3 202.1)">1</text>
<text x="124" y="202.1" transform="rotate(-180 124 202.1)">1</text>
<text x="78.3" y="204.6" transform="rotate(-180 78.3 204.6)">2</text>
<text x="124" y="204.6" transform="rotate(-180 124 204.6)">2</text>
<text x="78.3" y="217.3" transform="rotate(-180 78.3 217.3)">1</text>
<text x="78.3" y="219.8" transform="rotate(-180 78.3 219.8)">2</text>
</g>
<g font-size="1.8" fill="#808080">
<text x="134" y="107.7" transform="rotate(-90 134 107.7)">VALTGATE</text>
<text x="140.3" y="107.7" transform="rotate(-90 140.3 107.7)">BINDING_POST</text>
<text x="50.2" y="164.9" transform="rotate(-180 50.2 164.9)">BINDING_POST</text>
<text x="50.2" y="170" transform="rotate(-180 50.2 170)">BINDING_POST</text>
<text x="50.2" y="171.2" transform="rotate(-180 50.2 171.2)">VG</text>
<text x="50.2" y="176.3" transform="rotate(-180 50.2 176.3)">VD</text>
</g>
</svg>
